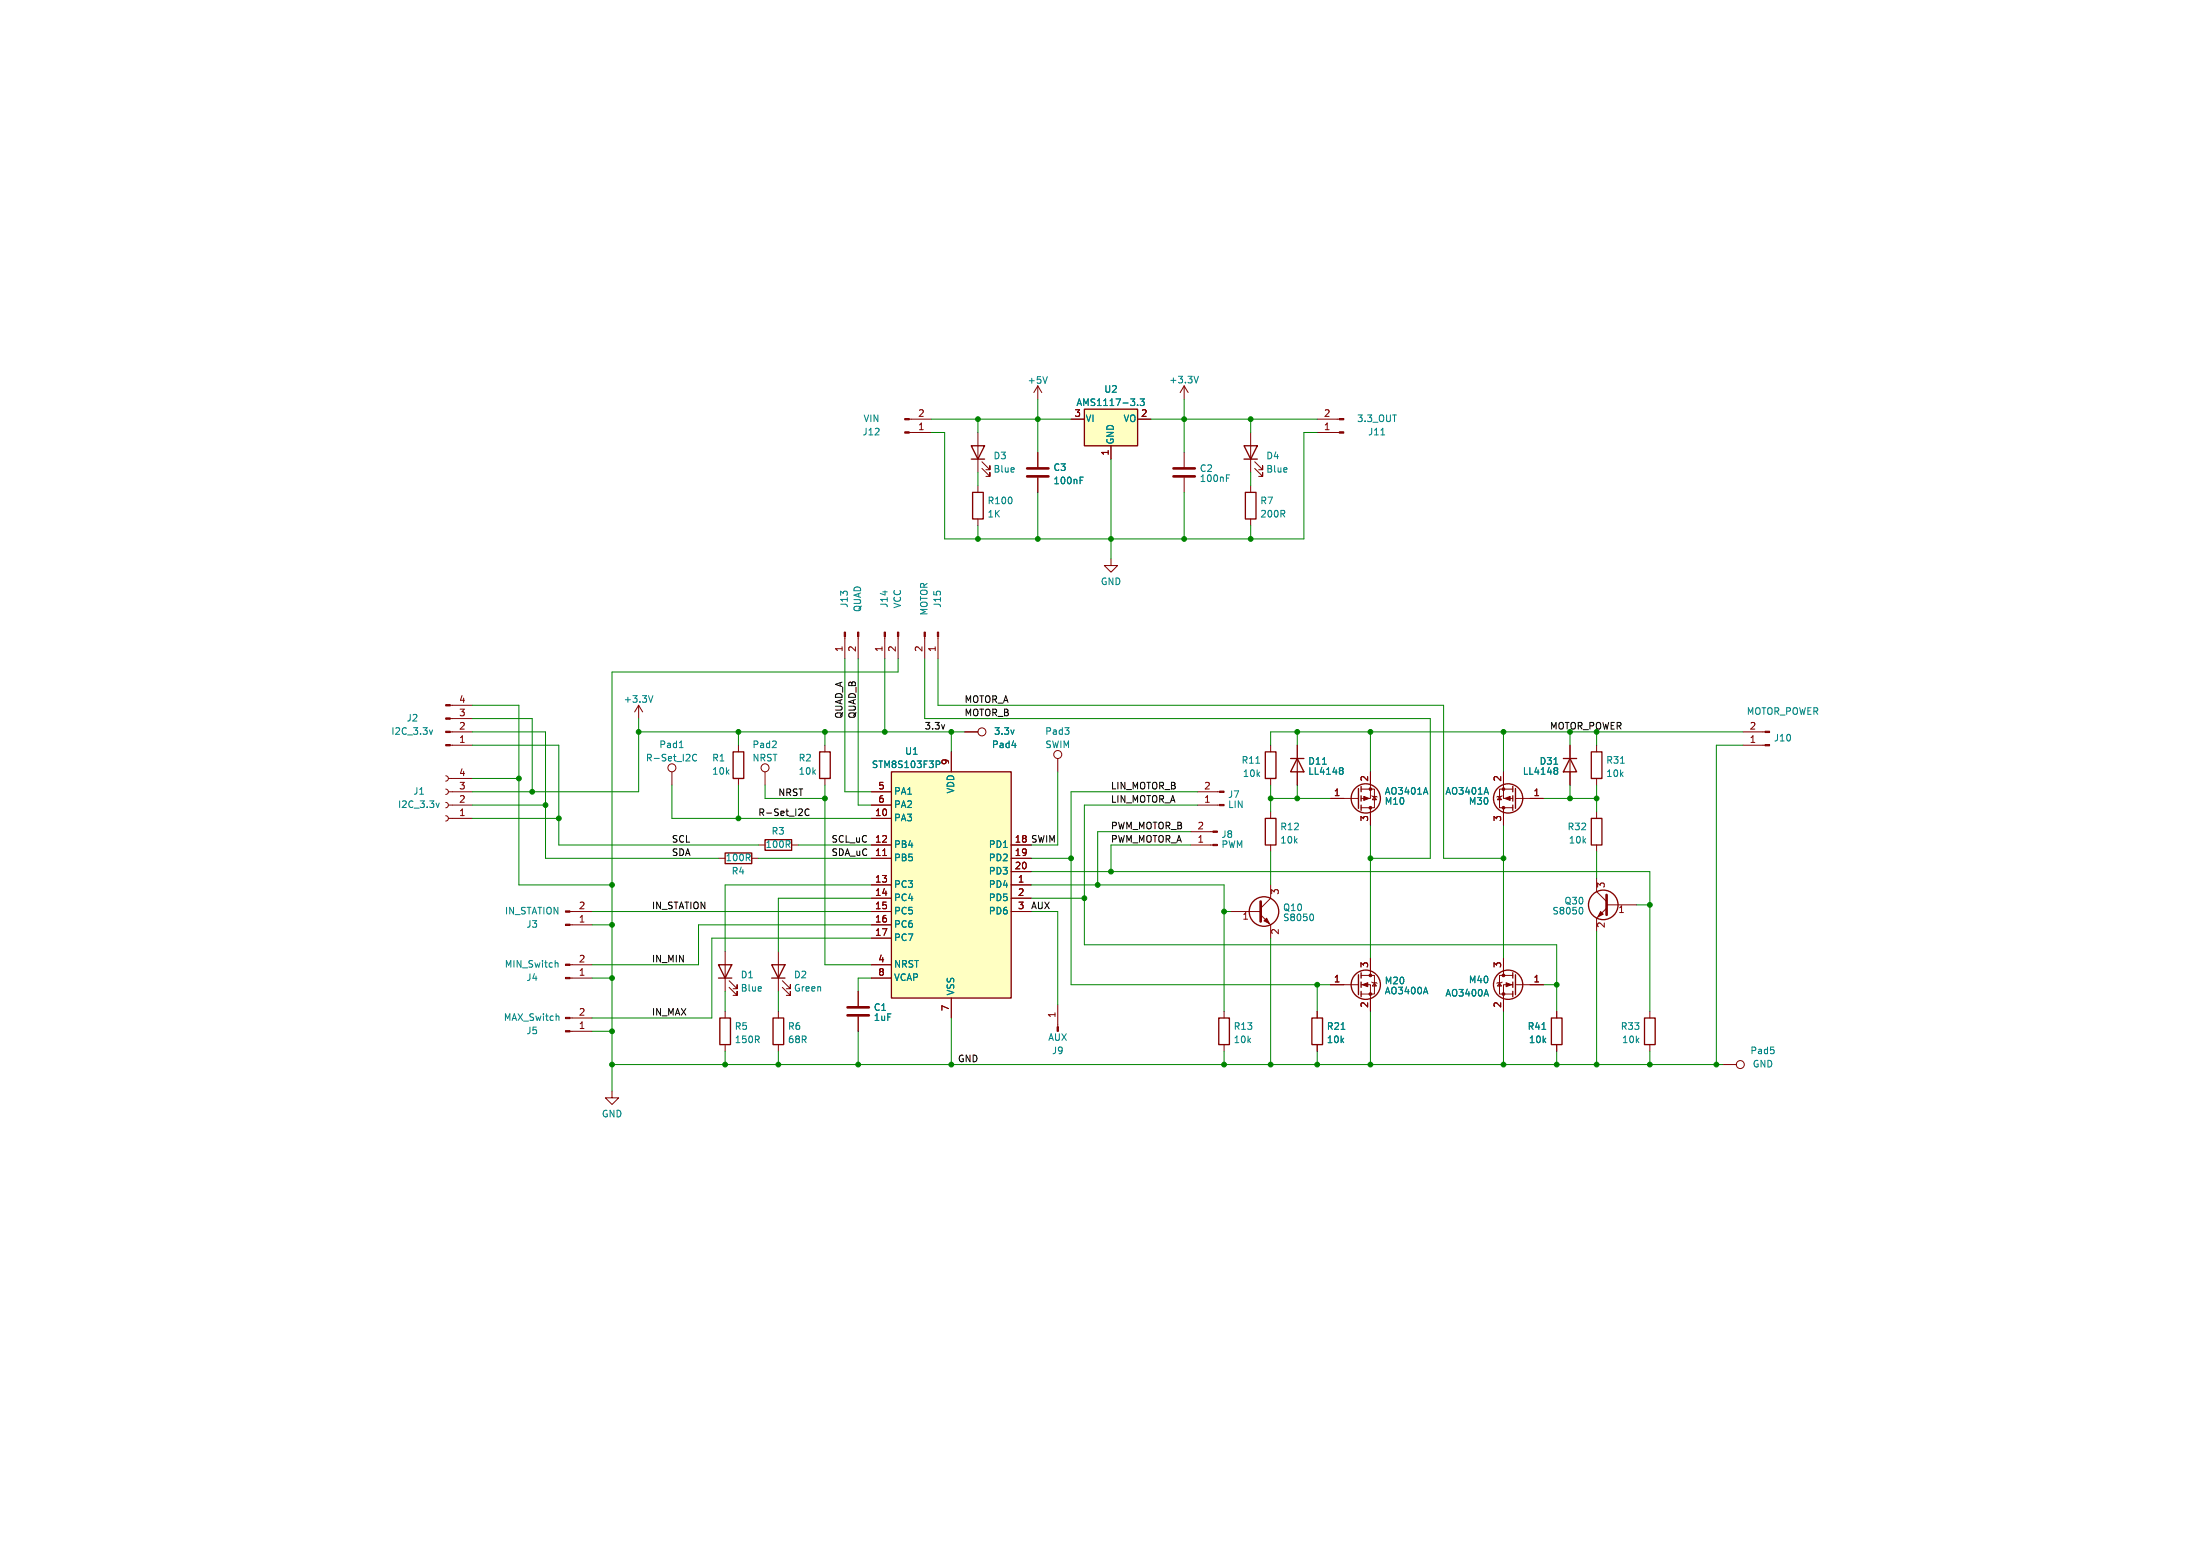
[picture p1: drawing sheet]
<svg xmlns="http://www.w3.org/2000/svg" width="420mm" height="297mm" viewBox="0 0 420 297" stroke-linecap="round" stroke-linejoin="round" font-family="sans-serif">
<g fill="none" stroke="#840000" stroke-width=".25">
<path d="M207 78.1h10.2v7h-10.2zM185.4 85.1h2.6l-1.3 2.5zM185.4 87.6h2.6M185.7 94h2v5.1h-2zM237.5 85.1h2.5l-1.2 2.5zM237.5 87.6h2.5M237.7 94h2.1v5.1h-2.1zM140 143.5h2v5.1h-2zM156.5 143.5h2v5.1h-2zM170.2 147.3h22.8v43.2h-22.8zM241.6 143.5h2v5.1h-2zM241.6 156.2h2v5.1h-2z"/>
<path d="M246.4 144.8h2.5M247.6 144.8l1.3 2.5h-2.5zM259.3 150.5v3.8M259.8 150.1v1M259.8 151.9v1M259.8 153.7v1M288.8 150.1v1M288.8 151.9v1M288.8 153.7v1M289.3 150.5v3.8M298.4 144.8h2.6M299.7 144.8l1.3 2.5h-2.6z"/>
<path d="M303.8 143.5h2v5.1h-2zM303.8 156.2h2v5.1h-2zM138.4 162.8h5.1v2h-5.1zM146 160.3h5.1v2h-5.1zM137.2 184.2h2.5l-1.3 2.5zM137.2 186.7h2.5M137.4 194.3h2v5.1h-2zM147.3 184.2h2.6l-1.3 2.5zM147.3 186.7h2.6M147.6 194.3h2v5.1h-2zM232.7 194.3h2v5.1h-2zM250.4 194.3h2.1v5.1h-2.1z"/>
<path d="M259.3 186.1v3.8M259.8 185.7v1M259.8 187.5v1M259.8 189.2v1M288.8 185.7v1M288.8 187.5v1M288.8 189.2v1M289.3 186.1v3.8M296.2 194.3h2v5.1h-2zM313.9 194.3h2.1v5.1h-2.1z"/>
<circle cx="260.7" cy="152.4" r="2.79"/>
<circle cx="287.9" cy="152.4" r="2.79"/>
<circle cx="241.3" cy="174" r="2.82"/>
<circle cx="306.1" cy="172.7" r="2.82"/>
<circle cx="260.7" cy="188" r="2.79"/>
<circle cx="287.9" cy="188" r="2.79"/>
</g>
<g fill="none" stroke="#840000" stroke-width=".19">
<path d="M198.1 73.7l-.7 1.2M198.1 73.7v2.5M198.1 73.7l.8 1.2M226.1 73.7l-.8 1.2M226.1 73.7v2.5M226.1 73.7l.7 1.2M173.6 80h4.2M173.6 82.6h4.2M186.7 82.6v7.6M186.7 92.7v1.3M186.7 99.1v1.2M187.5 89.4l1.5 1.5v-.7v.7h-.8"/>
<path d="M187.5 88.1l1.5 1.6v-.8v.8h-.8M198.1 86.4v2.8M198.1 91.2v2.8M204.5 80h2.5M212.1 85.1v2.5M217.2 80h2.5M226.1 86.4v2.8M226.1 91.2v2.8M238.8 82.6v7.6M238.8 92.7v1.3M238.8 99.1v1.2M239.5 89.4l1.5 1.5v-.7v.7h-.7"/>
<path d="M239.5 88.1l1.5 1.6v-.8v.8h-.7M251.5 80h4.2M251.5 82.6h4.2M212.1 106.7v1.3h1.3l-1.3 1.2-1.3-1.2h1.3M86 139.7h4.2M86 134.6h4.2M86 137.2h4.2M121.9 134.6l-.7 1.3M121.9 134.6v2.6M121.9 134.6l.8 1.3M161.3 121.5v4.2M163.8 121.5v4.2"/>
<path d="M168.9 121.5v4.2M171.4 121.5v4.2M176.5 121.5v4.2M179.1 121.5v4.2M184.1 139.7h2.6M332.7 139.7h4.3M85.1 148.1l.4 .1 .1 .4-.2 .4-.3 .1M85.1 150.6l.4 .2 .1 .3-.2 .4-.3 .1M85.1 153.2l.4 .1 .1 .4-.2 .3-.3 .2M85.1 155.7l.4 .2 .1 .3-.2 .4-.3 .1M85.6 156.2h4.6M85.6 151.1h4.6"/>
<path d="M85.6 153.7h4.6M85.6 148.6h4.6M86 142.2h4.2M128.3 147.3v2.6M141 142.2v1.3M141 148.6v1.3M146 147.3v2.6M157.5 142.2v1.3M157.5 148.6v1.3M166.4 156.2h3.8M166.4 151.1h3.8M166.4 153.7h3.8"/>
<path d="M181.6 143.5v3.8M201.9 144.8v2.5M227.3 158.8h4.2M228.6 151.1h4.2M228.6 153.7h4.2M242.6 142.2v1.3M242.6 148.6v1.3M242.6 154.9v1.3M247.6 142.2v7.7M254 152.4h5.3M259.8 150.6h2.6v3.6h-2.6M261.6 147.3v5.1h-1.8"/>
<path d="M261.6 154.2v3.3M261.9 151.9l1 .2M262.4 152l.4 .7h-.8zM286.3 152l.3 .7h-.7zM286.8 151.9l-1.1 .2M287 147.3v5.1h1.8M287 154.2v3.3M288.8 150.6h-2.5v3.6h2.5M289.3 152.4h5.3M299.7 142.2v7.7M304.8 142.2v1.3M304.8 148.6v1.3"/>
<path d="M304.8 154.9v1.3M332.7 142.2h4.3M108.8 174h4.2M108.8 176.5h4.2M137.2 163.8h1.2M143.5 163.8h1.3M144.8 161.3h1.2M151.1 161.3h1.3M166.4 161.3h3.8M166.4 168.9h3.8M166.4 163.8h3.8M166.4 171.5h3.8"/>
<path d="M166.4 174h3.8M166.4 176.5h3.8M166.4 179.1h3.8M168.5 163.3h.7M193 161.3h3.8M193 168.9h3.8M193 163.8h3.8M193 171.5h3.8M193 174h3.8M193 166.4h3.8M227.3 161.3h4.2M234.9 174h5.8"/>
<path d="M240.7 174.6l1.9 1.9v2.6M242.6 161.3v1.3M242.6 168.9v2.6l-1.9 1.9M304.8 161.3v1.3M304.8 167.6v2.6l1.9 1.9M306.7 173.4l-1.9 1.9v2.5M306.7 172.7h5.7M108.8 194.3h4.2M108.8 196.9h4.2M108.8 184.2h4.2M108.8 186.7h4.2M138.4 181.6v7.6"/>
<path d="M138.4 193v1.3M138.4 199.4v1.3M139.2 188.5l1.5 1.5v-.8v.8h-.7M139.2 187.2l1.5 1.5v-.7v.7h-.7M148.6 181.6v7.6M148.6 193v1.3M148.6 199.4v1.3M149.4 188.5l1.5 1.5v-.8v.8h-.8M149.4 187.2l1.5 1.5v-.7v.7h-.8M163.8 189.2v2.8M163.8 194.1v2.8M166.4 184.2h3.8"/>
<path d="M166.4 186.7h3.8M181.6 190.5v3.8M201.9 191.8v4.2M233.7 193v1.3M233.7 199.4v1.3M251.5 193v1.3M251.5 199.4v1.3M254 188h5.3M259.8 188h1.8v5M259.8 186.2h2.6v3.5h-2.6M261.6 182.9v3.3M261.9 187.5l1 .2"/>
<path d="M262.4 187.6l.4 .6h-.8zM286.3 187.6l.3 .6h-.7zM286.8 187.5l-1.1 .2M287 182.9v3.3M288.8 188h-1.8v5M288.8 186.2h-2.5v3.5h2.5M289.3 188h5.3M297.2 193v1.3M297.2 199.4v1.3M315 193v1.3M315 199.4v1.3M116.8 208.3v1.3h1.3l-1.3 1.2-1.2-1.2h1.2"/>
<path d="M328.9 203.2h2.6"/>
<circle cx="187.5" cy="139.7" r=".76"/>
<circle cx="128.3" cy="146.6" r=".76"/>
<circle cx="146" cy="146.6" r=".76"/>
<circle cx="201.9" cy="144" r=".76"/>
<circle cx="332.2" cy="203.2" r=".76"/>
</g>
<g fill="#ffffc2" stroke="#ffffc2" stroke-width=".19">
<path d="M207 78.1h10.2v7h-10.2z"/>
<path d="M170.2 147.3h22.8v43.2h-22.8z"/>
</g>
<g fill="none" stroke="#008484" stroke-width=".19">
<path d="M199.9 71.9l-.4 1.3M217.2 77.3v.1M217.7 76.1h.7l-.4 .5 .4 .1v.6l-.2 .1-.5-.1M228.8 71.8l-.4 1.3M206.2 91.1h.6M234.1 90.6h.6M263.6 83h.7M82.6 139.3l-.3 .9M124.6 132.8l-.4 1.3M83.9 153.3l-.4 .8M129.7 142.7h.7M133 144.1a.6 .6 0 0 0-.9 .4 .6 .6 0 0 0 .6 .7l.3-.1"/>
<path d="M178.7 145.2h.5l.2 .3-.1 .4h-.6M255.9 147.1h.3M255.9 146.5l.4 .1 .1 .2-.2 .3M256.2 147.1l.2 .2v.3l-.1 .1-.4 .1M272.2 150.3l.4 1.3M283.7 150.3l.5 1.3M296.9 147.1h.2M297.1 147.1l.2 .1 .1 .4-.1 .1-.4 .1M297.4 146.8l-.3 .3M250.5 174.5a.79 .79 0 0 1 0 1.2M302.1 173.4l.1 .6-.3 .5M106.2 183.8l.3 .2v.6"/>
<path d="M106.6 194l.1 .8M272.2 188.4l.4 1.3M283.7 188.9l.5 1.2"/>
</g>
<g fill="#840000" stroke="#840000" stroke-width=".19">
<path d="M255.7 79.9h.8v.2h-.8z"/>
<path d="M255.7 82.4h.8v.3h-.8z"/>
<path d="M163.7 120.7h.3v.8h-.3z"/>
<path d="M161.2 120.7h.2v.8h-.2z"/>
<path d="M171.3 120.7h.3v.8h-.3z"/>
<path d="M168.8 120.7h.2v.8h-.2z"/>
<path d="M305.6 174l.5 .5-1 .5z"/>
<path d="M176.4 120.7h.3v.8h-.3z"/>
<path d="M178.9 120.7h.3v.8h-.3z"/>
<path d="M337 139.6h.8v.2h-.8z"/>
<path d="M337 142.1h.8v.3h-.8z"/>
<path d="M260.3 152l1.1 .4-1.1 .4z"/>
<path d="M287.3 152.4l1-.4v.8z"/>
<path d="M231.5 158.6h.9v.3h-.9z"/>
<path d="M231.5 161.2h.9v.2h-.9z"/>
<path d="M201.8 196h.3v.9h-.3z"/>
<path d="M107.9 194.2h.9v.2h-.9z"/>
<path d="M107.9 196.7h.9v.3h-.9z"/>
<path d="M107.9 173.9h.9v.2h-.9z"/>
<path d="M107.9 176.4h.9v.3h-.9z"/>
<path d="M107.9 184h.9v.3h-.9z"/>
<path d="M107.9 186.6h.9v.2h-.9z"/>
<path d="M85.1 134.5h.9v.2h-.9z"/>
<path d="M85.1 137h.9v.3h-.9z"/>
<path d="M85.1 139.6h.9v.2h-.9z"/>
<path d="M85.1 142.1h.9v.3h-.9z"/>
<path d="M232.8 151h.9v.3h-.9z"/>
<path d="M232.8 153.5h.9v.3h-.9z"/>
<path d="M172.7 79.9h.9v.2h-.9z"/>
<path d="M172.7 82.4h.9v.3h-.9z"/>
<path d="M241.3 175.8l.5-.5 .5 1z"/>
<path d="M287.5 187.6l1 .4-1 .3z"/>
<path d="M260.1 188l1-.4v.7z"/>
<circle cx="261.6" cy="150.6" r=".25"/>
<circle cx="261.6" cy="154.2" r=".25"/>
<circle cx="287" cy="150.6" r=".25"/>
<circle cx="287" cy="154.2" r=".25"/>
<circle cx="287" cy="189.7" r=".25"/>
<circle cx="287" cy="186.2" r=".25"/>
<circle cx="261.6" cy="189.7" r=".25"/>
<circle cx="261.6" cy="186.2" r=".25"/>
</g>
<path d="M196.1 90.9h4.1M196.1 89.4h4.1M224 90.9h4.1M224 89.4h4.1M240.7 172.1v3.8M306.7 170.8v3.8M161.8 193.8h4.1M161.8 192.3h4.1" fill="none" stroke="#840000" stroke-width=".51"/>
<path d="M154.5 154.5a.6 .6 0 0 0-.9 .4 .6 .6 0 0 0 .6 .8l.3-.1" fill="none" stroke="#000" stroke-width=".19"/>
<g fill="none" stroke="#008400" stroke-width=".19">
<path d="M198.1 76.2v10.2M226.1 76.2v10.2M177.8 82.6h2.5v20.3h68.6v-20.3h2.6M177.8 80h26.7M186.7 80v2.6M186.7 90.2v2.5M198.1 94v8.9M212.1 87.6v19.1M219.7 80h31.8M226.1 94v8.9M238.8 80v2.6M238.8 90.2v2.5"/>
<path d="M186.7 100.3v2.6M238.8 100.3v2.6M90.2 139.7h13.9v24.1h33.1M90.2 134.6h8.9v34.3h17.7M90.2 137.2h11.4v13.9M121.9 139.7h62.2M121.9 137.2v13.9h-31.7M141 139.7v2.5M157.5 139.7v2.5M161.3 125.7v25.4h5.1M163.8 125.7v28h2.6M168.9 125.7v14"/>
<path d="M171.4 125.7v2.6h-54.6v80M176.5 125.7v11.5h96.5v26.6h-11.4M179.1 125.7v8.9h96.5v29.2h11.4M181.6 139.7v3.8M247.6 139.7v2.5M261.6 139.7v7.6M287 139.7v7.6M299.7 139.7v2.5M304.8 139.7v2.5M332.7 139.7h-90.1v2.5M90.2 156.2h16.5M90.2 142.2h16.5v19.1h38.1"/>
<path d="M90.2 148.6h8.9M90.2 153.7h13.9M128.3 149.9v6.3h38.1M141 149.9v6.3M146 149.9v2.5h11.5M157.5 149.9v34.3h8.9M201.9 147.3v14h-5.1M227.3 158.8h-17.8v10.1M228.6 153.7h-21.6v26.6h90.2v12.7M228.6 151.1h-24.1v36.9h49.5M242.6 152.4h11.4M242.6 149.9v5"/>
<path d="M247.6 149.9v2.5M261.6 157.5v25.4M287 157.5v25.4M294.6 152.4h10.2M299.7 149.9v2.5M304.8 149.9v5M332.7 142.2h-5v61M113 176.5h3.8M113 174h53.4M144.8 163.8h21.6M152.4 161.3h14M166.4 176.5h-33.1v7.7h-20.3"/>
<path d="M166.4 168.9h-28v12.7M166.4 179.1h-30.5v15.2h-22.9M166.4 171.5h-17.8v10.1M196.8 168.9h36.9v24.1M196.8 174h5.1v17.8M196.8 163.8h7.7M196.8 171.5h10.2M196.8 166.4h118.2v26.6M227.3 161.3h-15.2v5.1M233.7 174h1.2M242.6 162.6v6.3M242.6 179.1v24.1"/>
<path d="M304.8 162.6v5M304.8 177.8v25.4M312.4 172.7h2.6M113 186.7h3.8M113 196.9h3.8M138.4 189.2v3.8M148.6 189.2v3.8M163.8 196.9v6.3M166.4 186.7h-2.6v2.5M181.6 194.3v8.9M251.5 188v5M261.6 193v10.2"/>
<path d="M287 193v10.2M294.6 188h2.6M116.8 203.2h212.1M138.4 200.7v2.5M148.6 200.7v2.5M233.7 200.7v2.5M251.5 200.7v2.5M297.2 200.7v2.5M315 200.7v2.5"/>
</g>
<g fill="#008400" stroke="#008400" stroke-width=".19">
<circle cx="204.5" cy="163.8" r=".46"/>
<circle cx="181.6" cy="139.7" r=".46"/>
<circle cx="168.9" cy="139.7" r=".46"/>
<circle cx="181.6" cy="203.2" r=".46"/>
<circle cx="212.1" cy="102.9" r=".46"/>
<circle cx="186.7" cy="102.9" r=".46"/>
<circle cx="207" cy="171.5" r=".46"/>
<circle cx="209.5" cy="168.9" r=".46"/>
<circle cx="116.8" cy="176.5" r=".46"/>
<circle cx="116.8" cy="168.9" r=".46"/>
<circle cx="121.9" cy="139.7" r=".46"/>
<circle cx="101.6" cy="151.1" r=".46"/>
<circle cx="106.7" cy="156.2" r=".46"/>
<circle cx="104.1" cy="153.7" r=".46"/>
<circle cx="116.8" cy="186.7" r=".46"/>
<circle cx="99.1" cy="148.6" r=".46"/>
<circle cx="148.6" cy="203.2" r=".46"/>
<circle cx="138.4" cy="203.2" r=".46"/>
<circle cx="163.8" cy="203.2" r=".46"/>
<circle cx="116.8" cy="196.9" r=".46"/>
<circle cx="116.8" cy="203.2" r=".46"/>
<circle cx="157.5" cy="152.4" r=".46"/>
<circle cx="141" cy="156.2" r=".46"/>
<circle cx="141" cy="139.7" r=".46"/>
<circle cx="157.5" cy="139.7" r=".46"/>
<circle cx="233.7" cy="203.2" r=".46"/>
<circle cx="242.6" cy="203.2" r=".46"/>
<circle cx="297.2" cy="188" r=".46"/>
<circle cx="297.2" cy="203.2" r=".46"/>
<circle cx="251.5" cy="188" r=".46"/>
<circle cx="251.5" cy="203.2" r=".46"/>
<circle cx="261.6" cy="203.2" r=".46"/>
<circle cx="287" cy="203.2" r=".46"/>
<circle cx="198.1" cy="102.9" r=".46"/>
<circle cx="238.8" cy="102.9" r=".46"/>
<circle cx="226.1" cy="102.9" r=".46"/>
<circle cx="226.1" cy="80" r=".46"/>
<circle cx="238.8" cy="80" r=".46"/>
<circle cx="198.1" cy="80" r=".46"/>
<circle cx="186.7" cy="80" r=".46"/>
<circle cx="327.7" cy="203.2" r=".46"/>
<circle cx="304.8" cy="203.2" r=".46"/>
<circle cx="315" cy="203.2" r=".46"/>
<circle cx="304.8" cy="152.4" r=".46"/>
<circle cx="315" cy="172.7" r=".46"/>
<circle cx="299.7" cy="152.4" r=".46"/>
<circle cx="242.6" cy="152.4" r=".46"/>
<circle cx="233.7" cy="174" r=".46"/>
<circle cx="212.1" cy="166.4" r=".46"/>
<circle cx="287" cy="139.7" r=".46"/>
<circle cx="261.6" cy="163.8" r=".46"/>
<circle cx="247.6" cy="152.4" r=".46"/>
<circle cx="261.6" cy="139.7" r=".46"/>
<circle cx="247.6" cy="139.7" r=".46"/>
<circle cx="287" cy="163.8" r=".46"/>
</g>
<g font-size="1.8" fill="#008484">
<text x="196.1" y="73.5">+5V</text>
<text x="205.4" y="77.8">AMS1117-3.3</text>
<text x="210.8" y="75.2">U2</text>
<text x="223.2" y="73.4">+3.3V</text>
<text x="164.6" y="83.4">J12</text>
<text x="164.8" y="80.8">VIN</text>
<text x="207.3" y="80.8">VI</text>
<text x="214.4" y="80.8">VO</text>
<text x="259" y="80.8">3.3_OUT</text>
<text x="261.1" y="83.4">J11</text>
<text x="189.6" y="87.9">D3</text>
<text x="212.9" y="84.8" transform="rotate(-90 212.9 84.8)">GND</text>
<text x="241.7" y="87.9">D4</text>
<text x="189.6" y="90.5">Blue</text>
<text x="201" y="90.2">C3</text>
<text x="201" y="92.7">100nF</text>
<text x="229" y="90.4">C2</text>
<text x="229" y="92.3">100nF</text>
<text x="241.7" y="90.5">Blue</text>
<text x="188.5" y="96.5">R100</text>
<text x="188.5" y="99">1K</text>
<text x="240.5" y="96.5">R7</text>
<text x="240.5" y="99">200R</text>
<text x="210.1" y="111.9">GND</text>
<text x="162.1" y="116.1" transform="rotate(-90 162.1 116.1)">J13</text>
<text x="164.7" y="116.9" transform="rotate(-90 164.7 116.9)">QUAD</text>
<text x="169.7" y="116.1" transform="rotate(-90 169.7 116.1)">J14</text>
<text x="172.3" y="116.2" transform="rotate(-90 172.3 116.2)">VCC</text>
<text x="177.4" y="117.5" transform="rotate(-90 177.4 117.5)">MOTOR</text>
<text x="179.9" y="116.1" transform="rotate(-90 179.9 116.1)">J15</text>
<text x="77.6" y="138">J2</text>
<text x="119" y="134.4">+3.3V</text>
<text x="333.4" y="136.7">MOTOR_POWER</text>
<text x="74.7" y="140.5">I2C_3.3v</text>
<text x="125.8" y="143.1">Pad1</text>
<text x="143.6" y="143.1">Pad2</text>
<text x="189.3" y="143.1">Pad4</text>
<text x="189.7" y="140.5">3.3v</text>
<text x="199.5" y="140.5">Pad3</text>
<text x="199.5" y="143.1">SWIM</text>
<text x="338.6" y="141.8">J10</text>
<text x="123.2" y="145.6">R-Set_I2C</text>
<text x="135.9" y="145.6">R1</text>
<text x="135.9" y="148.1">10k</text>
<text x="143.6" y="145.6">NRST</text>
<text x="152.4" y="145.6">R2</text>
<text x="152.4" y="148.1">10k</text>
<text x="166.4" y="146.9">STM8S103F3P</text>
<text x="172.7" y="144.3">U1</text>
<text x="237" y="146">R11</text>
<text x="237.2" y="148.6">10k</text>
<text x="249.7" y="146.2">D11</text>
<text x="249.7" y="148.2">LL4148</text>
<text x="290.7" y="148.2">LL4148</text>
<text x="293.9" y="146.2">D31</text>
<text x="306.6" y="146">R31</text>
<text x="306.6" y="148.6">10k</text>
<text x="75.9" y="154.5">I2C_3.3v</text>
<text x="78.9" y="152">J1</text>
<text x="170.7" y="152">PA1</text>
<text x="170.7" y="154.5">PA2</text>
<text x="182.4" y="151.6" transform="rotate(-90 182.4 151.6)">VDD</text>
<text x="234.4" y="152.6">J7</text>
<text x="234.4" y="154.5">LIN</text>
<text x="264.3" y="153.9">M10</text>
<text x="264.3" y="151.9">AO3401A</text>
<text x="275.9" y="151.9">AO3401A</text>
<text x="280.3" y="153.9">M30</text>
<text x="147.2" y="159.6">R3</text>
<text x="170.7" y="157">PA3</text>
<text x="233.1" y="160.2">J8</text>
<text x="244.4" y="158.7">R12</text>
<text x="244.4" y="161.3">10k</text>
<text x="299.2" y="158.7">R32</text>
<text x="299.4" y="161.3">10k</text>
<text x="138.5" y="164.7">100R</text>
<text x="139.6" y="167.2">R4</text>
<text x="146.1" y="162.1">100R</text>
<text x="170.7" y="164.7">PB5</text>
<text x="170.7" y="162.1">PB4</text>
<text x="188.7" y="162.1">PD1</text>
<text x="188.7" y="164.7">PD2</text>
<text x="188.7" y="167.2">PD3</text>
<text x="233.1" y="162.1">PWM</text>
<text x="170.7" y="169.7">PC3</text>
<text x="170.7" y="172.3">PC4</text>
<text x="188.7" y="169.7">PD4</text>
<text x="188.7" y="172.3">PD5</text>
<text x="298.6" y="172.9">Q30</text>
<text x="96.3" y="174.8">IN_STATION</text>
<text x="100.4" y="177.4">J3</text>
<text x="170.7" y="174.8">PC5</text>
<text x="170.7" y="177.4">PC6</text>
<text x="170.7" y="179.9">PC7</text>
<text x="188.7" y="174.8">PD6</text>
<text x="244.9" y="174.2">Q10</text>
<text x="244.9" y="176.1">S8050</text>
<text x="296.3" y="174.8">S8050</text>
<text x="96.3" y="185">MIN_Switch</text>
<text x="170.7" y="185">NRST</text>
<text x="100.4" y="187.5">J4</text>
<text x="141.4" y="187">D1</text>
<text x="141.4" y="189.5">Blue</text>
<text x="151.5" y="187">D2</text>
<text x="151.5" y="189.5">Green</text>
<text x="170.7" y="187.5">VCAP</text>
<text x="182.4" y="190" transform="rotate(-90 182.4 190)">VSS</text>
<text x="264.3" y="188.1">M20</text>
<text x="264.3" y="190.1">AO3400A</text>
<text x="275.9" y="190.5">AO3400A</text>
<text x="280.3" y="188">M40</text>
<text x="96.1" y="195.1">MAX_Switch</text>
<text x="100.4" y="197.7">J5</text>
<text x="140.2" y="196.8">R5</text>
<text x="150.4" y="196.8">R6</text>
<text x="166.8" y="193.2">C1</text>
<text x="166.8" y="195.1">1uF</text>
<text x="235.5" y="196.8">R13</text>
<text x="253.2" y="196.8">R21</text>
<text x="291.6" y="196.8">R41</text>
<text x="309.4" y="196.8">R33</text>
<text x="140.2" y="199.4">150R</text>
<text x="150.4" y="199.4">68R</text>
<text x="200.1" y="198.9">AUX</text>
<text x="200.8" y="201.5">J9</text>
<text x="235.5" y="199.4">10k</text>
<text x="253.2" y="199.4">10k</text>
<text x="291.8" y="199.4">10k</text>
<text x="309.6" y="199.4">10k</text>
<text x="334.1" y="201.5">Pad5</text>
<text x="334.6" y="204">GND</text>
<text x="114.8" y="213.5">GND</text>
</g>
<g font-size="1.8" fill="#840000">
<text x="175.2" y="82.3">1</text>
<text x="175.2" y="79.8">2</text>
<text x="205.1" y="79.8">3</text>
<text x="217.8" y="79.8">2</text>
<text x="252.7" y="82.3">1</text>
<text x="252.7" y="79.8">2</text>
<text x="211.8" y="87" transform="rotate(-90 211.8 87)">1</text>
<text x="161" y="124.5" transform="rotate(-90 161 124.5)">1</text>
<text x="163.6" y="124.5" transform="rotate(-90 163.6 124.5)">2</text>
<text x="168.7" y="124.5" transform="rotate(-90 168.7 124.5)">1</text>
<text x="171.2" y="124.5" transform="rotate(-90 171.2 124.5)">2</text>
<text x="176.3" y="124.5" transform="rotate(-90 176.3 124.5)">2</text>
<text x="178.8" y="124.5" transform="rotate(-90 178.8 124.5)">1</text>
<text x="87.6" y="136.9">3</text>
<text x="87.6" y="134.4">4</text>
<text x="87.6" y="142">1</text>
<text x="87.6" y="139.4">2</text>
<text x="334" y="142">1</text>
<text x="334" y="139.4">2</text>
<text x="87.6" y="148.3">4</text>
<text x="181.4" y="146.1" transform="rotate(-90 181.4 146.1)">9</text>
<text x="261.4" y="149.3" transform="rotate(-90 261.4 149.3)">2</text>
<text x="286.8" y="149.3" transform="rotate(-90 286.8 149.3)">2</text>
<text x="87.6" y="156">1</text>
<text x="87.6" y="153.4">2</text>
<text x="87.6" y="150.9">3</text>
<text x="167" y="156">10</text>
<text x="167.6" y="150.9">5</text>
<text x="167.6" y="153.4">6</text>
<text x="229.8" y="153.4">1</text>
<text x="229.8" y="150.9">2</text>
<text x="254.6" y="152.1">1</text>
<text x="292.7" y="152.1">1</text>
<text x="167" y="161">12</text>
<text x="193.7" y="161">18</text>
<text x="228.6" y="161">1</text>
<text x="228.6" y="158.5">2</text>
<text x="261.4" y="156.9" transform="rotate(-90 261.4 156.9)">3</text>
<text x="286.8" y="156.9" transform="rotate(-90 286.8 156.9)">3</text>
<text x="167" y="163.6">11</text>
<text x="193.7" y="163.6">19</text>
<text x="193.7" y="166.1">20</text>
<text x="110.5" y="173.7">2</text>
<text x="167" y="168.7">13</text>
<text x="167" y="171.2">14</text>
<text x="167" y="173.7">15</text>
<text x="194.3" y="168.7">1</text>
<text x="194.3" y="171.2">2</text>
<text x="194.3" y="173.7">3</text>
<text x="244.5" y="170.8" transform="rotate(-90 244.5 170.8)">3</text>
<text x="306.7" y="169.6" transform="rotate(-90 306.7 169.6)">3</text>
<text x="110.5" y="176.3">1</text>
<text x="167" y="176.3">16</text>
<text x="167" y="178.8">17</text>
<text x="237.1" y="175.9">1</text>
<text x="244.5" y="178.5" transform="rotate(-90 244.5 178.5)">2</text>
<text x="306.7" y="177.2" transform="rotate(-90 306.7 177.2)">2</text>
<text x="308.9" y="174.6">1</text>
<text x="110.5" y="183.9">2</text>
<text x="167.6" y="183.9">4</text>
<text x="261.4" y="184.8" transform="rotate(-90 261.4 184.8)">3</text>
<text x="286.8" y="184.8" transform="rotate(-90 286.8 184.8)">3</text>
<text x="110.5" y="186.4">1</text>
<text x="167.6" y="186.4">8</text>
<text x="254.6" y="187.7">1</text>
<text x="292.7" y="187.7">1</text>
<text x="110.5" y="196.6">1</text>
<text x="110.5" y="194.1">2</text>
<text x="181.4" y="193.1" transform="rotate(-90 181.4 193.1)">7</text>
<text x="201.7" y="194.3" transform="rotate(-90 201.7 194.3)">1</text>
<text x="261.4" y="192.4" transform="rotate(-90 261.4 192.4)">2</text>
<text x="286.8" y="192.4" transform="rotate(-90 286.8 192.4)">2</text>
</g>
<g font-size="1.8">
<text x="161" y="137.2" transform="rotate(-90 161 137.2)">QUAD_A</text>
<text x="163.6" y="137.2" transform="rotate(-90 163.6 137.2)">QUAD_B</text>
<text x="184.1" y="136.9">MOTOR_B</text>
<text x="184.1" y="134.4">MOTOR_A</text>
<text x="176.5" y="139.4">3.3v</text>
<text x="144.8" y="155.9">R-Set_I2C</text>
<text x="148.6" y="152.1">NRST</text>
<text x="212.1" y="150.9">LIN_MOTOR_B</text>
<text x="212.1" y="153.4">LIN_MOTOR_A</text>
<text x="128.3" y="161">SCL</text>
<text x="158.7" y="161">SCL_uC</text>
<text x="193.7" y="161">18 SWIM</text>
<text x="212.1" y="161">PWM_MOTOR_A</text>
<text x="212.1" y="158.5">PWM_MOTOR_B</text>
<text x="128.3" y="163.6">SDA</text>
<text x="158.7" y="163.6">SDA_uC</text>
<text x="124.5" y="173.7">IN_STATION</text>
<text x="196.8" y="173.7">AUX</text>
<text x="124.5" y="183.9">IN_MIN</text>
<text x="124.5" y="194">IN_MAX</text>
<text x="182.9" y="202.9">GND</text>
</g>
<text font-size="1.8" fill="#008400" x="295.9" y="139.4">MOTOR_POWER</text>
</svg>
